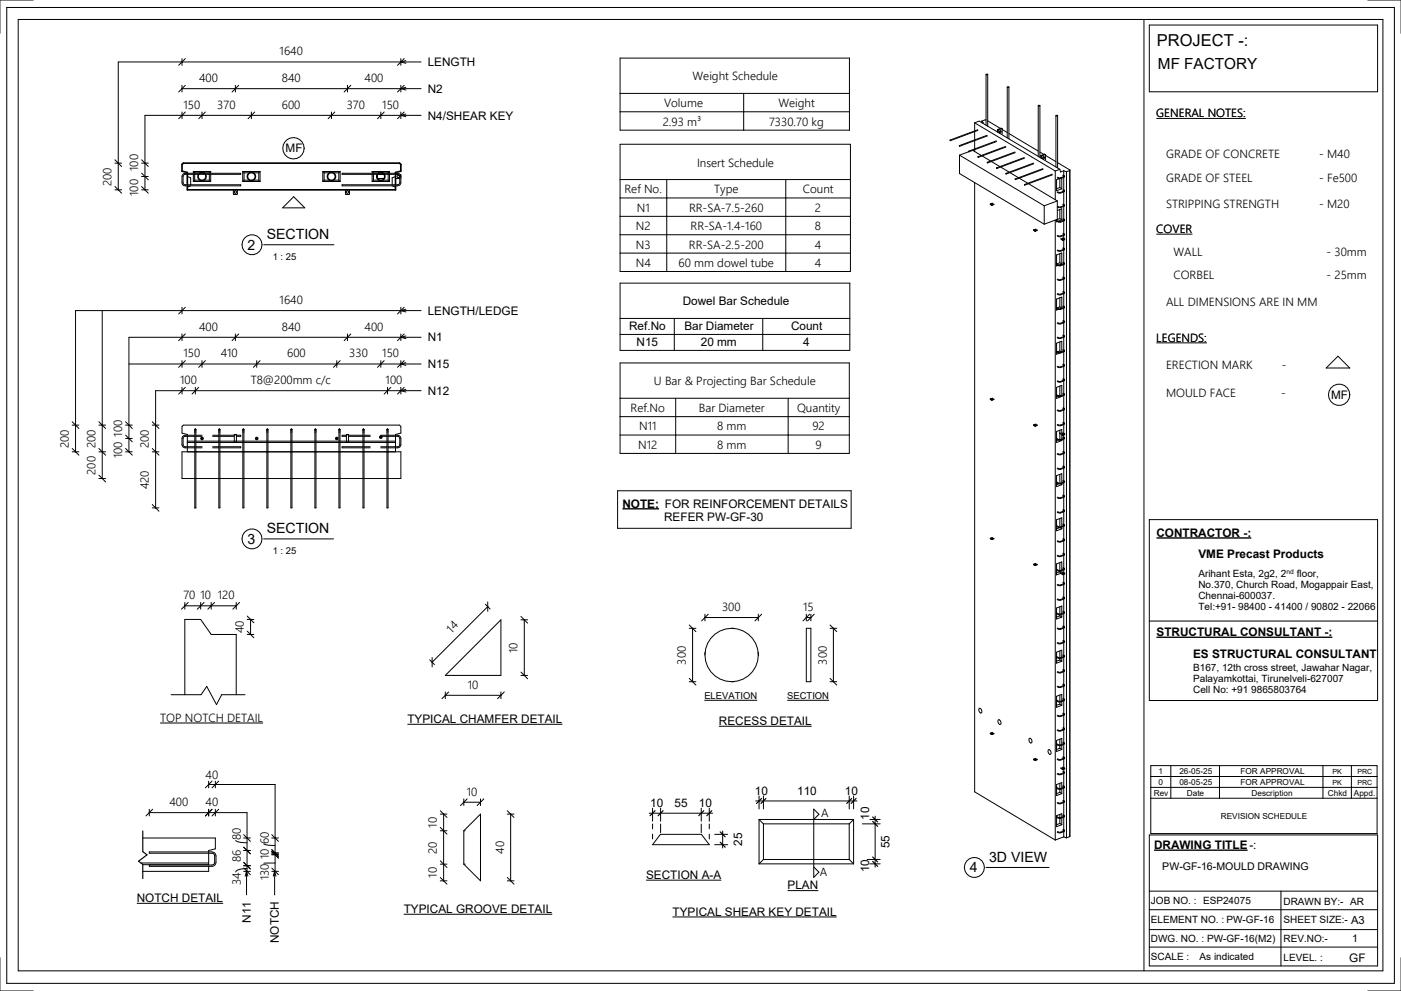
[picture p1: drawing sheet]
<svg xmlns="http://www.w3.org/2000/svg" width="420mm" height="297mm" viewBox="0 0 420 297" stroke-linecap="round" stroke-linejoin="round" font-family="sans-serif">
<g fill="none" stroke="#000" stroke-width=".3">
<path d="M2 2.2h416.1v292.6h-416.1zM5.5 5.8h409.2v285.3h-409.2zM10 0h-10v10M54.6 17.6v2M55.6 17.6l-2 2M120.2 17.6v2M121.2 17.6l-2 2M121.7 18.2l-1.5 .4 1.5 .4M126.3 18.6h-90.8v38.3M343 5.8v285.3M344.6 7.5h68.5v20h-68.5zM410.1 0h10v10"/>
<path d="M54.6 25.6v2M54.6 33.6v2M55.6 33.6l-2 2M55.6 25.6l-2 2M60.6 33.6v2M61.6 33.6l-2 2M70.6 25.6v2M71.6 25.6l-2 2M75.4 33.6v2M76.4 33.6l-2 2M99.4 33.6v2M100.4 33.6l-2 2"/>
<path d="M104.2 25.6v2M105.2 25.6l-2 2M114.2 33.6v2M115.2 33.6l-2 2M120.2 25.6v2M120.2 33.6v2M121.2 33.6l-2 2M121.2 25.6l-2 2M121.7 26.2l-1.5 .4 1.5 .4M121.7 34.2l-1.5 .4 1.5 .4M126.3 34.6h-82.8v22.3M126.3 26.6h-71.7"/>
<path d="M292.2 36.8v2.5M292.2 39.5v2.5M292.2 36.8l24.2 14.5M292.2 36.8l1.4-.5 5.7 3.4M293.2 38.9l-8.3 3.1M293.2 39.1l-8.2 3.1M294.4 36.3v.5M294.4 36.3l.4 .5-.3 .1M295.7 22.3v15.2M295.7 36l-1.3 .3M295.7 22.3h.5zM296.2 36.2l3.8 2.3"/>
<path d="M296.2 22.3v15.5M299.1 39v.6M299.1 39l.2 .1M299.1 38.8v.2M299.1 38.8l.3 .2M299.3 39.1v.6M299.3 39.7l18.5 11.1M299.4 39l-.1 .1M299.9 39.2l-.2 .5M300.4 38.6l.1 1.6M300.4 38.6l-1 .4M300.4 38.6l-.2-.2-1.1 .4"/>
<path d="M300.5 38.8l1.5 .9M302 26.1v15.2M302 26.1h.5zM302.5 26.1v15.5M311.3 31.7v15.2M311.3 31.6l.5 .1zM311.8 31.7v15.5M316.6 34.7v15.4M316.6 34.6l.5 .1zM317.1 34.7v15.7M34.5 47.9l2 2M34.5 56.9h2"/>
<path d="M34.5 48.9h2M34.5 55.9l2 2M42.5 52.9h2M42.5 55.9l2 2M42.5 56.9h2M42.5 51.9l2 2M42.5 47.9l2 2M42.5 48.9h2M54.9 52.2l.6-.3h16.7v.4h-16.7l-.4 .2-.2 .4v2l.5 .5h16.8v.3h-16.9l-.6-.5-.1-.4v-1.9zM56.2 52.9l1 .4v2.1M57.2 55.7l-1 .4M58 54.4h5.2"/>
<path d="M58 51.4h5.2M58 51.4v.5M58 52.3v2.1M58 51.4l.4 .4M58.4 54h1.7M58.4 51.8h1.7M58.4 54l-.4 .4M58.4 51.8v.1M58.4 52.3v1.7M61 54h1.8M61.1 51.8h1.7M62.8 54l.4 .4"/>
<path d="M62.8 51.8v.1M62.8 52.3v1.7M63.2 51.4v.5M63.2 52.3v2.1M63.2 51.4l-.4 .4M70 56.9l.1 1.4h1l.1-1.4M72.8 54.4h5.2M72.8 51.4h5.2M72.8 51.4v3M72.8 51.4l.4 .4M73.2 54h1.7M73.2 51.8h1.7"/>
<path d="M73.2 54l-.4 .4M73.2 51.8v2.2M75.9 54h1.7M75.9 51.8h1.7M77.6 54l.4 .4M77.6 51.8v2.2M78 51.4v3M78 51.4l-.4 .4M88.1 59l3.3 3.3h-6.7zM96.8 54.4h5.2M96.8 51.4h5.2M96.8 51.4v3"/>
<path d="M96.8 51.4l.4 .4M97.2 54h1.7M97.2 51.8h1.7M97.2 54l-.4 .4M97.2 51.8v2.2M99.9 54h1.7M99.9 51.8h1.7M101.6 54l.4 .4M101.6 51.8v2.2M102 51.4v3M102 51.4l-.4 .4M103.6 56.9l.1 1.4h1l.1-1.4"/>
<path d="M111.6 54.4h5.2M111.6 51.4h5.2M111.6 51.4v.5M111.6 52.3v2.1M111.6 51.4l.4 .4M112 54l-.4 .4M112 54h1.7M112 51.8h1.7M112 51.8v.1M112 52.3v1.7M113 52.9h.1M113.1 52.5v.8"/>
<path d="M113.2 52.3h2M113.2 53.5h2M114.7 54h1.7M114.7 51.8h1.7M116.4 54l.4 .4M116.4 51.8v.1M116.4 52.3v1.7M116.8 51.4v.5M116.8 52.3v2.1M116.8 51.4l-.4 .4M117.6 55.7l1 .4M118.6 52.9l-1 .4v2.1"/>
<path d="M118.6 52.3h.8M118.6 53.5h1.3M120 52.3l.2 .1v2.6l-.7 .7h-16.9v-.3h16.6l.5-.2 .2-.4-.1-2.1-.4-.4h-16.8v-.4h16.6l.7 .3 .3 .7M287.7 46.5v5.5l25.4 15.2M287.7 46.5l25.4 15.2M291.7 45.1l2.5 1.5M292.2 42.2v2.5M292.2 44.9v.5M292.2 54.7v182.7l24.2 14.4M294.5 46.7l2.5 1.6M296 40.6l-8.3 3M296 48.7h.1"/>
<path d="M296 40.8l-8.3 3M296 48.7l.1 .1zM297.2 48.4l2.6 1.5M298.7 42.2l-8.2 3.1M298.8 42.4l-11.1 4.1M300 50.1l2.6 1.5M301.5 43.9l-8.2 3.1M301.6 44.1l-8.3 3.1M302.5 40l8.8 5.3M302.8 51.7l2.6 1.6M304.3 45.6l-8.3 3M304.4 45.8l-8.3 3"/>
<path d="M305.6 53.4l2.6 1.5M307.1 47.2l-8.3 3.1M307.2 47.4l-8.3 3.1M308.4 55.1l8.6 5.1M309.9 48.9l-8.3 3.1M310 49.1l-8.3 3.1M311.8 45.6l1.2 .7M312.1 46.7l.2 .2M312.1 46.7v.6M312.1 46.6v.1M312.1 46.6l.3 .1M312.3 46.9v.6"/>
<path d="M312.4 46.8l-.1 .1M312.7 50.6l-8.3 3M312.8 50.8l-8.3 3M312.9 47l-.2 .5M313.5 46.3v1.6M313.5 46.3l-1.1 .5M313.5 46.3l-.3-.1-1.1 .4M313.5 46.6l3.1 1.9M315.5 52.2l-8.3 3.1M315.5 52.4l-8.2 3.1M316.4 51.3v8.6M317.1 48.8l3.7 2.2"/>
<path d="M317.7 53.6l-.9 .3v3.3l1.6-.6M317.8 50.8l-1.4 .5M317.8 50.8l.2 .8 1-.4M317.8 53.6v2.6M317.8 56.2l.6 .4M317.8 56.2l-1 .4M318.4 53.4v3.2M318.7 52.7l.3 .2-1 .4-.9-.2M318.7 57l.3 .3-1 .4-.9-.2M318.8 52.5l.4 .3-.2 .4M318.8 56.8l.4 .4-.2 .3M319 51.2v1.4"/>
<path d="M319 52.7v.3M319 53.2v3.8M319 57.1v.2M319 57.5v3.8M319 51.2l.8 .3M319 53.2l-1.1 .3-.9-.2M319 57.5l-1.1 .4-.9-.3M319.8 51.5v199.7M320.8 51.1v199.7M320.8 51.1l-1 .4M320.8 51v87.9M320.8 51v.1"/>
<path d="M296.9 61.2l.4 .3M296.9 61.2l.4 .2M297.3 61.2l.4-.1zM297.3 61.4v.1M297.5 61.5h-.2M297.5 61.4h-.2M297.5 61.4v.1M297.6 60.9l-.7 .3M297.7 61.2h-.4M298 61.3l-.5 .2M298 61.2l-.5 .2M309.9 69l.4 .3"/>
<path d="M309.9 69l.4 .2M310.3 68.9h.4zM310.3 69.2v.1M310.5 69.3h-.2M310.5 69.2h-.2M310.5 69.2v.1M310.6 68.7l-.7 .3M310.7 69h-.4M311.1 69.1l-.6 .2M311.1 69l-.6 .2M313.1 61.7v5.5M316.4 66v185.8"/>
<path d="M316.8 65.8v.7l.3-.1M317 63.1l1.4-.5v3.3M317 60.2v5.6l-3.9 1.4M317 60.2l-3.9 1.5M317.8 62.8v2.7M317.8 76.1v2.7M317.8 78.8l.6 .3M317.8 78.8l-1 .3M317.8 65.5l.6 .4M317.8 65.5l-1 .4M318.1 71.7l.5 .3M318.1 71.5l.5 .3"/>
<path d="M318.4 79.1v-3.3l-1.6 .6v3.3l.4-.1M318.4 79.1l-.9 .4M318.4 65.9l-1.1 .4M318.5 71.5l.4 .1zM318.6 72l.1 .1M318.6 71.8h.1M318.6 71.8v.2M318.7 71.3l.5 .4M318.7 61.4l.3 .2-1 .4-.9-.2M318.7 65.7l.3 .3-1.2 .4-1-.4M318.7 70.1l.3 .3-1 .4-.9-.2M318.7 74.4l.3 .3-1 .4-.9-.2"/>
<path d="M318.7 78.8l.3 .3-1.2 .4-1-.4M318.7 71.8v.3M318.8 74.3l.4 .3-.2 .4M318.8 61.2l.4 .3-.2 .4M318.8 69.9l.4 .3-.2 .4M318.8 78.6l.4 .4-.2 .3M318.8 65.6l.4 .3-.2 .3M319 61.4v.3M319 61.9v3.8M319 65.8v.2M319 66.2v3.8M319 70.1v.3"/>
<path d="M319 70.6v.8M319 72v2.4M319 74.5v.3M319 75v3.8M319 78.9v.2M319 79.3v3.8M319 61.9l-1.1 .4-.9-.3M319 66.2l-1.1 .4-1.1-.3M319 70.6l-1.1 .4-.9-.3M319 75l-1.1 .3-.9-.2M319 79.3l-1.1 .4-1.1-.4M319.2 71.7v.2l-.5 .2"/>
<path d="M319.2 71.7l-.5 .1M30.7 93.1v50.4M54.6 92.1v2M55.6 92.1l-2 2M120.2 92.1v2M121.2 92.1l-2 2M121.7 92.7l-1.5 .4 1.5 .4M126.3 93.1h-103.6v42.4M316.8 92.2l.8 .4 .4-.1M317.8 92l.6 .4v-3.3l-1.6 .6v3.3l.6-.3M317.8 89.3v2.7M317.8 92l-.8 .3"/>
<path d="M318.7 83.2l.3 .2-1 .4-.9-.2M318.7 87.5l.3 .3-1 .4-.9-.2M318.7 91.9l.3 .3-1.2 .4M318.7 96.2l.3 .3-1 .4-.9-.2M318.8 83l.4 .3-.2 .4M318.8 87.4l.4 .3-.2 .3M318.8 91.7l.4 .3-.2 .4M318.8 96.1l.4 .3-.2 .4M319 83.2v.3M319 83.7v3.8M319 87.6v.2M319 88v3.8"/>
<path d="M319 91.9v.3M319 92.4v3.8M319 96.3v.3M319 96.8v3.7M319 83.7l-1.1 .4-.9-.3M319 88l-1.1 .4-.9-.2M319 92.4l-1.1 .4-1.1-.4M319 96.8l-1.1 .3-.9-.2M54.6 100.1v2M54.6 108.1v2M54.6 116.1v2M55.6 116.1l-2 2"/>
<path d="M55.6 100.1l-2 2M55.6 108.1l-2 2M58.6 116.1v2M59.6 116.1l-2 2M60.6 108.1v2M61.6 108.1l-2 2M70.6 100.1v2M71.6 100.1l-2 2M77 108.1v2M78 108.1l-2 2M101 108.1v2M102 108.1l-2 2"/>
<path d="M104.2 100.1v2M105.2 100.1l-2 2M114.2 108.1v2M115.2 108.1l-2 2M116.2 116.1v2M117.2 116.1l-2 2M120.2 100.1v2M120.2 108.1v2M120.2 116.1v2M121.2 116.1l-2 2M121.2 100.1l-2 2M121.2 108.1l-2 2"/>
<path d="M121.7 100.7l-1.5 .4 1.5 .4M121.7 116.7l-1.5 .4 1.5 .4M121.7 108.7l-1.5 .4 1.5 .4M126.3 117.1h-79.6v35.2M126.3 101.1h-87.6v34.4M126.3 109.1h-87.6M296.9 119.6l.4 .4M296.9 119.6l.4 .2M297.3 119.6h.4zM297.3 119.8v.2M297.5 119.8v.2M297.5 120h-.2"/>
<path d="M297.5 119.8h-.2M297.6 119.3l-.7 .3M297.7 119.6l-.4 .1M298 119.7l-.5 .3M298 119.6l-.5 .2M316.9 105.6h-.1M317.1 118.7l-.3 .1M317.8 102.5v2.7M317.8 115.8v2.7M317.8 118.5l.3 .2M317.8 118.5l-.5 .1M317.8 105.2l.4 .3"/>
<path d="M317.8 105.2l-.6 .3M318.3 118.8h.1M318.4 105.5v-3.2l-1.6 .6v3.3l.9-.3M318.4 118.6v-3.1l-1.6 .6v3.3l1.6-.6M318.4 118.8h.1M318.7 100.6l.3 .3-1 .4-.9-.2M318.7 105l.3 .2-1.2 .5-1-.4M318.7 109.3l.3 .3-1 .4-.9-.2M318.7 113.7l.3 .3-1 .3-.9-.2M318.7 118l.3 .3-1.2 .4-1-.4M318.8 100.4l.4 .4-.2 .3M318.8 104.8l.4 .3-.2 .4"/>
<path d="M318.8 109.2l.4 .3-.2 .3M318.8 113.5l.4 .3-.2 .4M318.8 117.9l.4 .3-.2 .4M319 100.7v.2M319 101.1v3.8M319 105v.3M319 105.5v3.8M319 109.4v.2M319 109.8v3.8M319 113.7v.3M319 114.2v3.8M319 118.1v.3"/>
<path d="M319 118.6v3.7M319 101.1l-1.1 .4-.9-.3M319 105.5l-1.1 .4-1.1-.4M319 109.8l-1.1 .4-.9-.2M319 114.2l-1.1 .4-.9-.3M319 118.6l-1.1 .3-1.1-.3M401.2 106.8l3.5 3.5h-7.1zM21.7 135.5h2M21.7 127.4h2M21.7 126.4l2 2.1M21.7 134.5l2 2M29.7 135.5h2"/>
<path d="M29.7 127.4h2M29.7 134.5l2 2M29.7 126.4l2 2.1M37.7 135.5h2M37.7 127.4h2M37.7 126.4l2 2.1M37.7 134.5l2 2M37.7 130.5l2 2M37.7 131.5h2M45.7 135.5h2M45.7 127.4h2M45.7 134.5l2 2"/>
<path d="M45.7 126.4l2 2.1M54.6 135.5h65.6v8h-65.6zM56.2 135.5v-5.2l-1.6-.4v-2.1l.4-.4h64.8l.4 .4v2.1l-1.6 .4v5.2M56.2 132.3h62.4M56.2 132.7h62.4M58.4 130.8h-3l-.5 .7v2l.3 .3 3.2 .1M58.4 130.5h-3.1l-.6 .5-.1 .5v2l.5 .6 3.3 .2M58.4 128.8h.1M58.4 128.7v.1M58.5 128.7h-.1M58.5 128.7h.1M58.6 128.7h-.1"/>
<path d="M58.6 128.7h.1M58.7 128.7h.1M58.7 128.7v23.6h-.3v-23.5M58.7 130.8h1.9M58.7 130.5h1.9M58.7 133.9h1.9M58.7 134.3h1.9M63.8 130.8h1.8M63.8 130.5h1.8M63.8 133.9h1.8M63.8 134.3h1.8M65.6 128.8v23.5h.3v-23.5"/>
<path d="M65.6 128.8h.1M65.6 128.7v.1M65.7 128.7h-.1M65.7 128.7h.1M65.8 128.7h-.1M65.8 128.7h.1M65.9 128.7h.1M65.9 128.7v.1M65.9 128.8h.1M65.9 133.9h6.3v.4h-6.3M65.9 130.8h4.4M65.9 130.5h4.4"/>
<path d="M70.3 132.7v-2.4h.6v2.4M70.3 130.4h.6M70.3 132.6h.6M70.9 130.5h1.3v.3h-1.3M72.8 128.8v23.5h.3v-23.5M72.8 128.8h.1M72.8 128.7v.1M72.9 128.7h-.1M73 128.7h-.1M73 128.7h.1M73.1 128.7h.1M73.1 128.7v.1"/>
<path d="M73.1 128.8h.1M80 128.7v23.6h.3v-23.5M80.1 128.7h-.1M80.2 128.7h-.1M80.2 128.7h.1M80.3 128.7h.1M80.3 128.7v.1M80.3 128.8h.1M87.2 128.8v23.5h.3v-23.5M87.2 128.8h.1M87.2 128.7v.1M87.3 128.7h-.1"/>
<path d="M87.4 128.7h-.1M87.4 128.7h.1M87.5 128.7h.1M87.5 128.7v.1M87.5 128.8h.1M94.4 128.8v23.5h.3v-23.5M94.4 128.8h.1M94.4 128.7v.1M94.5 128.7h-.1M94.6 128.7h-.1M94.6 128.7h.1M94.7 128.7h.1"/>
<path d="M94.7 128.7v.1M94.7 128.8h.1M101.6 128.8v23.5h.3v-23.5M101.6 128.8h.1M101.6 128.7v.1M101.7 128.7h-.1M101.8 128.7h-.1M101.8 128.7h.1M101.9 128.7h.1M101.9 128.7v.1M101.9 128.8h.1M103.9 132.7v-2.4h.6v2.4"/>
<path d="M103.9 130.5h-1.3v.3h1.3M103.9 130.4h.6M103.9 132.6h.6M104.5 130.8h4.3M104.5 130.5h4.3M108.8 133.9h-6.2v.4h6.2M108.8 128.8v23.5h.3v-23.5M108.8 128.8h.1M108.8 128.7v.1M108.9 128.7h-.1M109.1 128.7h-.2M109.1 128.7h.1"/>
<path d="M109.1 128.7v.1M109.1 128.8h.1M109.1 130.8h1.9M109.1 130.5h1.9M109.1 133.9h1.9M109.1 134.3h1.9M114.2 130.8h1.8M114.2 130.5h1.8M114.2 133.9h1.8M114.2 134.3h1.8M116 128.8v23.5h.3v-23.5M116 128.8h.1"/>
<path d="M116.1 128.7l-.1 .1M116.1 128.7h.1M116.1 128.7h.2M116.3 128.7h.1M116.3 128.7v.1M116.3 128.8h.1M116.3 130.8h3.1l.5 .7-.1 2-.2 .3-3.3 .1M116.3 130.5h3.2l.6 .5 .1 .5v2l-.5 .6-3.4 .2M309.9 127.4l.4 .4M309.9 127.4l.4 .2M310.3 127.4h.4zM310.3 127.6v.2"/>
<path d="M310.5 127.6v.1M310.5 127.7l-.2 .1M310.5 127.6h-.2M310.6 127.1l-.7 .3M310.7 127.4l-.4 .1M311.1 127.5l-.6 .2M311.1 127.4l-.6 .2M317.2 131.9l-.4 .2M317.7 129.9l.9 .6M317.7 129.7l.9 .5M317.8 129v.7M317.8 130v1.7"/>
<path d="M317.8 131.7l.1 .1M317.8 131.7l-.3 .1M318.1 131.9l.3 .2M318.4 129.8v-1l-1.6 .6v3.3l1.6-.6M318.4 130.3v1.3M318.4 131.8v.3M318.5 130l.4 .1zM318.6 130.2v.3M318.6 130.5h.1M318.6 130.2l.1 .1M318.7 129.7l.5 .4M318.7 122.4l.3 .3-1 .4-.9-.2"/>
<path d="M318.7 126.8l.3 .2-1 .4-.9-.2M318.7 131.1l.3 .3-1.2 .4-1-.4M318.7 135.5l.3 .2-1 .4-.9-.2M318.7 139.8l.3 .3-1 .4-.9-.2M318.7 130.3v.2M318.8 122.2l.4 .3-.2 .4M318.8 126.6l.4 .3-.2 .4M318.8 130.9l.4 .4-.2 .3M318.8 135.3l.4 .3-.2 .4M318.8 139.7l.4 .3-.2 .3M319 122.5v.2M319 122.9v3.8"/>
<path d="M319 126.8v.3M319 127.3v2.6M319 130.4v.7M319 131.2v.2M319 131.6v3.8M319 135.5v.3M319 136v3.8M319 139.9v.3M319 122.9l-1.1 .4-.9-.3M319 127.3l-1.1 .4-.9-.3M319 131.6l-1.1 .4-1.1-.4M319 136l-1.1 .4-.9-.3"/>
<path d="M319.2 130.1v.2l-.5 .2M319.2 130.1l-.5 .2M320.8 139.3v111.5M29.7 143.5h2M29.7 142.5l2 2M45.7 152.3h2M45.7 151.3l2 2M185.2 147.1h70v11.3h-70zM317.4 145.1l-.6 .2M317.7 158.2l-.9 .3M317.8 142.2v2.7M317.8 155.4v2.6"/>
<path d="M317.8 158.2l.6 .3M318 145.1l.4 .2M318.4 144.7v-2.7l-1.6 .6v3.3l1.6-.6M318.4 144.9v.4M318.4 157.8v-2.6l-1.6 .6v3.3l1.6-.6M318.4 158v.5M318.7 148.5l.3 .3-1 .4-.9-.2M318.7 144.2l.3 .3-1.2 .4-1-.4M318.7 152.9l.3 .3-1 .4-.9-.2M318.7 157.3l.3 .2-1.2 .5-1-.4M318.8 144l.4 .3-.2 .4M318.8 148.4l.4 .3-.2 .4"/>
<path d="M318.8 152.7l.4 .4-.2 .3M318.8 157.1l.4 .3-.2 .4M319 140.3v3.8M319 144.3v.2M319 144.7v3.8M319 148.6v.3M319 149.1v3.8M319 153v.2M319 153.4v3.8M319 157.3v.3M319 157.8v3.8M319 140.3l-1.1 .4-.9-.2"/>
<path d="M319 144.7l-1.1 .4-1.1-.4M319 149.1l-1.1 .3-.9-.2M319 153.4l-1.1 .4-.9-.3M319 157.8l-1.1 .4-1.1-.4M344.6 155.8h68.5v54.2h-68.5zM296.9 161.4l.4 .4M296.9 161.4l.4 .2M297.3 161.4h.4zM297.3 161.6v.2M297.5 161.6v.2M297.5 161.8h-.2M297.5 161.6h-.2"/>
<path d="M297.6 161.1l-.7 .3M297.7 161.4l-.4 .1M298 161.5l-.5 .3M298 161.4l-.5 .2M309.9 169.2l.4 .4M309.9 169.2l.4 .2M310.3 169.2l.4-.1zM310.3 169.4v.2M310.5 169.4v.1M310.5 169.5l-.2 .1M310.5 169.4h-.2M310.6 168.9l-.7 .3"/>
<path d="M310.7 169.2l-.4 .1M311.1 169.2l-.6 .2M311.1 169.3l-.6 .2M317.8 171.5l.8 .5M317.8 168.7v2.3M317.8 171.3v.1M317.8 171.4l.1 .1M317.8 171.4l-1 .4M318.1 171.9l.5 .4M318.4 170.9v-2.4l-1.6 .5v3.4l1.3-.5M318.4 171.1v.5M318.5 171.7l.4 .1z"/>
<path d="M318.6 172v.3M318.6 172.3h.1M318.6 172l.1 .1M318.7 171.5l.5 .4M318.7 161.6l.3 .3-1 .4-.9-.2M318.7 166l.3 .3-1 .4-.9-.2M318.7 170.4l.3 .2-1.2 .4-1-.4M318.7 174.7l.3 .3-1 .4-.9-.2M318.7 179.1l.3 .2-1 .4-.9-.2M318.7 172.1v.2M318.8 161.5l.4 .3-.2 .3M318.8 165.8l.4 .3-.2 .4"/>
<path d="M318.8 170.2l.4 .3-.2 .4M318.8 174.5l.4 .4-.2 .3M318.8 178.9l.4 .3-.2 .4M319 161.7v.2M319 162.1v3.8M319 166v.3M319 166.5v3.8M319 170.4v.3M319 170.9v.8M319 172.2v2.5M319 174.8v.2M319 175.2v3.8"/>
<path d="M319 179.1v.3M319 179.6v3.8M319 162.1l-1.1 .4-.9-.2M319 166.5l-1.1 .4-.9-.3M319 170.9l-1.1 .3-1.1-.3M319 175.2l-1.1 .4-.9-.3M319 179.6l-1.1 .4-.9-.3M319.2 171.9v.2l-.5 .2M319.2 171.9l-.5 .2M55.4 180.6v2M55.4 181.6h15.4M56.4 180.6l-2 2"/>
<path d="M60.2 180.6v2M61.2 180.6l-2 2M63.3 180.6v2M64.3 180.6l-2 2M70.8 180.6v2M71.8 180.6l-2 2M74.1 185.7h2M74.1 190.2h2M74.1 184.7l2 2M74.1 189.2l2 2M75.1 185.7v4.5M128.9 197.8l1.4 1.4"/>
<path d="M129.6 197.1v2.8M145.5 181.2l1.4 1.4M146.2 181.9l-16.6 16.6M146.2 180.4v2.9M156.2 184.8l2 2M156.2 185.8h2M157.2 185.8v16.7M211.4 195.6v.8M219.4 188.4h.8M227.4 195.6v.8M241.8 188.4h1.3v16h-1.3zM317.8 181.9v2.2"/>
<path d="M317.8 184.3v.3M317.8 195.1v2.1M317.8 197.4v.5M317.8 197.9l.6 .3M317.8 197.9l-1 .3M317.8 184.6l.6 .4M317.8 184.6l-1 .4M318.4 183.9v-2.2l-1.6 .6v3.3l1.6-.6M318.4 184.2v.8M318.4 197v-2.1l-1.6 .6v3.3l1.6-.6M318.4 197.2v1M318.7 183.4l.3 .3-1.2 .4-1-.4"/>
<path d="M318.7 187.8l.3 .3-1 .3-.9-.1M318.7 192.1l.3 .3-1 .4-.9-.2M318.7 196.5l.3 .3-1.2 .4-1-.4M318.8 183.3l.4 .3-.2 .3M318.8 187.6l.4 .3-.2 .4M318.8 192l.4 .3-.2 .4M318.8 196.3l.4 .4-.2 .3M319 183.5v.2M319 183.9v3.8M319 187.8v.3M319 188.3v3.8M319 192.2v.3"/>
<path d="M319 192.7v3.7M319 196.6v.2M319 197v3.8M319 183.9l-1.1 .4-1.1-.4M319 188.3l-1.1 .4-.9-.3M319 192.7l-1.1 .3-.9-.2M319 197l-1.1 .4-1.1-.4M344.6 186.2h68.5M48 216.7h30.9M51.3 208.3h9l1.7-2.5 2.9 5.4 1.6-2.9h7M55.4 208.3v-22.6h4.8l3.1 4.5h7.5v18.1M122.2 217.1h46.4"/>
<path d="M133.5 202.5l16.7-16.7v16.7zM133.5 208.4h16.7M133.5 207.4v2.1M134.5 207.4l-2 2.1M150.2 207.4v2.1M151.2 207.4l-2 2.1M156.2 202.5h2M156.2 201.5l2 2M219.4 204.4h.8M293.6 212.4a.76 .76 0 0 1 .7 .5 .76 .76 0 0 1-.2 .9l-.6-.7zM296.9 219.8l.4 .4M296.9 219.8l.4 .3"/>
<path d="M297.3 219.8h.4zM297.6 219.6l-.7 .2M297.7 219.9h-.4M298 220l-.5 .2M298 219.8l-.5 .3M299.3 215.8a.76 .76 0 0 1 .8 .5 .76 .76 0 0 1-.3 .9l-.5-.6zM317.8 208.4v1.9M317.8 210.5v.6M317.8 211.1l.6 .4M317.8 211.1l-1 .4M318.4 210.1v-1.9l-1.6 .5v3.3l1.6-.5M318.4 210.3v1.2"/>
<path d="M318.7 200.9l.3 .2-1 .4-.9-.2M318.7 205.2l.3 .3-1 .4-.9-.2M318.7 209.6l.3 .3-1.2 .4-1-.4M318.7 213.9l.3 .3-1 .4-.9-.2M318.7 218.3l.3 .3-1 .4-.9-.2M318.8 200.7l.4 .3-.2 .4M318.8 205.1l.4 .3-.2 .3M318.8 209.4l.4 .3-.2 .4M318.8 213.8l.4 .3-.2 .4M318.8 218.1l.4 .3-.2 .4M319 200.9v.3M319 201.4v3.8"/>
<path d="M319 205.3v.2M319 205.7v3.8M319 209.6v.3M319 210.1v3.8M319 214v.3M319 214.5v3.7M319 218.4v.2M319 218.8v3.8M319 201.4l-1.1 .4-.9-.3M319 205.7l-1.1 .4-.9-.2M319 210.1l-1.1 .4-1.1-.4M319 214.5l-1.1 .3-.9-.2"/>
<path d="M319 218.8l-1.1 .4-.9-.3M62.6 235.2h19.9v26M62.6 234.2v2M63.6 234.2l-2 2M64.6 234.2v2M65.6 234.2l-2 2M139.1 239.5v2M140.1 239.5l-2 2M144.1 239.5v2M145.1 239.5l-2 2M297.3 220.1v.1M297.5 220.1v.1"/>
<path d="M297.5 220.2h-.2M297.5 220.1h-.2M308.6 221.4a.76 .76 0 0 1 .8 .5 .76 .76 0 0 1-.3 .8l-.5-.6zM309.9 227.6l.4 .4M309.9 227.6l.4 .3M310.3 227.6h.4zM310.3 227.9v.1M310.5 227.8v.2M310.5 228h-.2M310.5 227.8l-.2 .1M310.6 227.3l-.7 .3M310.7 227.7h-.4"/>
<path d="M311.1 227.8l-.6 .2M311.1 227.6l-.6 .2M314.4 224.8a.76 .76 0 0 1 .7 .5 .76 .76 0 0 1-.3 .9l-.5-.7zM317.8 221.6v1.8M317.8 223.6v.7M317.8 234.8v1.6M317.8 236.6v.9M317.8 237.5l.6 .4M317.8 237.5l-1 .4M317.8 224.3l.6 .4M317.8 224.3l-1 .4M318.1 230.4l.5 .3"/>
<path d="M318.1 230.2l.5 .3M318.4 223.2v-1.8l-1.6 .6v3.3l1.6-.6M318.4 223.4v1.3M318.4 236.3v-1.7l-1.6 .6v3.3l1.6-.6M318.4 236.5v1.4M318.5 230.2l.4 .1zM318.6 230.5v.2M318.6 230.7h.1M318.6 230.5h.1M318.7 229.9l.5 .4M318.7 222.7l.3 .2-1.2 .5-1-.5M318.7 227l.3 .3-1 .4-.9-.2"/>
<path d="M318.7 231.4l.3 .2-1 .4-.9-.2M318.7 235.7l.3 .3-1.2 .4-1-.4M318.7 230.5v.2M318.8 222.5l.4 .3-.2 .4M318.8 226.8l.4 .4-.2 .3M318.8 231.2l.4 .3-.2 .4M318.8 235.6l.4 .3-.2 .3M318.8 239.9l.4 .3-.2 .4M319 222.7v.3M319 223.2v3.8M319 227.1v.2M319 227.5v2.6"/>
<path d="M319 230.6v.7M319 231.4v.3M319 231.9v3.8M319 235.8v.3M319 236.2v3.8M319 223.2l-1.1 .4-1.1-.4M319 227.5l-1.1 .4-.9-.3M319 231.9l-1.1 .4-.9-.3M319 236.2l-1.1 .4-1.1-.3M319.2 230.3v.2l-.5 .2M319.2 230.3l-.5 .2M42.3 258.7h20.3"/>
<path d="M42.8 251.2h21.8v3.3l-2 .5v4.3M42.8 259.2h19.8M44.8 255.4h18.8l.6 .2 .4 .4 .2 2.5-.2 .6-.4 .5-.6 .1h-18.8v-.4h18.8l.4-.1 .4-.7-.1-2.3-.7-.4h-18.8zM44.8 243.6h29.3v17.6M44.8 242.6v2M45.8 242.6l-2 2M62.6 259.7v1.5h-19.8M62.6 242.6v2M63.6 242.6l-2 2M64.6 242.6v2M65.6 242.6l-2 2M70.7 252a2.97 2.97 0 0 0 2.3 .6l1.1 .1"/>
<path d="M73.1 251.2h2M73.1 250.2l2 2M73.1 255h2M73.1 254l2 2M73.1 259.5h2M73.1 258.5l2 2M79.1 253l1.4 .4 2 .1M81.5 250.2l2 2M81.5 255.7h2M81.5 254.7l2 2M81.5 256.2h2M81.5 255.2l2 2"/>
<path d="M81.5 251.2h2M82.5 258.7l-3.4 .1M132 249.1h2M132 259.1h2M132 258.1l2 2M132 248.1l2 2M132 243.1l2 2M132 244.1h2M133 244.1v20M139.1 249.1v10M139.1 249.1l5-5v20l-5-5M139.1 249.1h.4"/>
<path d="M139.1 259.1h.4M139.1 240.5h5M152.1 244.1h2M152.1 243.1l2 2M153.1 244.1v20M195.7 247v1.5M195.7 250.1v1.4M198 250.1h12.3l2.4 3.1h-17zM198.1 247v2.6M210.3 247v2.6M212.7 247v1.5M212.7 250.1v1.4"/>
<path d="M227.6 245.7h28.3M227.6 259h28.3M227.6 245.7v13.3M227.6 245.7l1.3 1.3M228.9 247h25.7M228.9 257.7h25.7M228.9 247v10.7M228.9 257.7l-1.3 1.3M244 245.7l1.5-1.6-1.5-1.5v20.4l1.5-1.5-1.5-1.6M254.6 247v10.7M254.6 257.7l1.3 1.3M255.9 245.7v13.3"/>
<path d="M255.9 245.7l-1.3 1.3M317.8 244.2v1M317.8 245.4v1.5M317.8 246.9l.6 .3M317.8 246.9l-1 .3M318.4 245v-1.1l-1.6 .6v3.3l1.6-.6M318.4 245.2v2M318.7 240.1l.3 .3-1 .4-.9-.2M318.7 244.5l.3 .2-1.2 .5-1-.5M318.7 248.8l.3 .3-1 .4-.9-.2M318.8 248.6l.4 .4-.2 .3M318.8 244.3l.4 .3-.2 .4"/>
<path d="M319 250.9l.8 .3M319 250.9l-2.6 .9M319 240.2v.2M319 240.6v3.8M319 244.5v.3M319 245v3.8M319 248.9v.2M319 249.3v1.6M319 240.6l-1.1 .4-.9-.3M319 245l-1.1 .3-1.1-.3M319 249.3l-1.1 .4-.9-.3M320.8 250.8l-1 .4"/>
<path d="M344.6 250.3h68.5v39.3h-68.5zM41 270.8h25.9M73.1 261.2h2M73.1 260.2l2 2M73.9 261.2v7.1M73.9 261.2l-.4 1.5M73.9 261.2l.4 1.5M74.1 260.4a4.1 4.1 0 0 0-3.4 1M81.5 261.2h2M81.5 260.2l2 2M82.3 261.2v7.1M82.3 261.2l-.4 1.5"/>
<path d="M82.3 261.2l.4 1.5M121.1 274.1h44.5M132 263.1l2 2M132 264.1h2M152.1 264.1h2M152.1 263.1l2 2M344.6 272.7h68.5M344.6 267.2h68.5M344.6 278.7h68.5M384.1 267.2v22.4M0 287.1v10h10M344.6 283.9h68.5"/>
<path d="M420.1 287.1v10h-10"/>
<circle cx="299.9" cy="39.6" r=".31"/>
<circle cx="70.6" cy="57.6" r=".37"/>
<circle cx="88" cy="44.5" r="3.2"/>
<circle cx="104.3" cy="57.6" r=".37"/>
<circle cx="119.5" cy="52.8" r=".37"/>
<circle cx="284.9" cy="42.1" r=".08"/>
<circle cx="287.7" cy="43.8" r=".08"/>
<circle cx="290.5" cy="45.4" r=".08"/>
<circle cx="293.3" cy="47.1" r=".08"/>
<circle cx="298.9" cy="50.4" r=".08"/>
<circle cx="301.7" cy="52.1" r=".08"/>
<circle cx="304.4" cy="53.8" r=".08"/>
<circle cx="307.2" cy="55.4" r=".08"/>
<circle cx="312.9" cy="47.4" r=".31"/>
<circle cx="401.5" cy="118.4" r="3.2"/>
<circle cx="60.6" cy="131.5" r=".4"/>
<circle cx="77" cy="131.5" r=".4"/>
<circle cx="101" cy="131.5" r=".4"/>
<circle cx="114.2" cy="131.1" r=".4"/>
<circle cx="219.4" cy="196.4" r="8"/>
</g>
<g fill="none" stroke="#000" stroke-width=".5">
<path d="M56.2 55.7v1.2h62.4v-1.2M56.2 51.9v-.2l-1.6-.4v-2l.4-.4h64.8l.4 .4v2l-1.6 .4v.2M56.2 52.3v3.1M59.6 52.3a1.19 1.19 0 0 0 1 1.8 1.19 1.19 0 0 0 1-1.8M59.9 51.9a1.2 1.2 0 0 1 1.4 0M113.2 52.3a1.19 1.19 0 0 0 1 1.8 1.19 1.19 0 0 0 1-1.8M113.5 51.9a1.2 1.2 0 0 1 1.4 0M118.6 52.3v3.1"/>
<circle cx="75.4" cy="52.9" r="1.2"/>
<circle cx="99.4" cy="52.9" r="1.2"/>
</g>
<g fill="#000">
<circle cx="60.6" cy="131.5" r=".4"/>
<circle cx="77" cy="131.5" r=".4"/>
<circle cx="101" cy="131.5" r=".4"/>
<circle cx="114.2" cy="131.1" r=".4"/>
</g>
<path d="M42.8 249.1v6.2l1.3 1-2.6 1.9 1.3 .9v4.3" fill="none" stroke="#000" stroke-width=".35"/>
<g fill="#fff">
<path d="M346.9 9.5h27.5v5.4h-27.5z"/>
<path d="M405.1 273.8h4.1v3.9h-4.1z"/>
<path d="M346.8 187.4h51.8v4.1h-51.8z"/>
<path d="M357.7 193.9h54.2v4.1h-54.2z"/>
<path d="M346 251.2h27.6v4.2h-27.6z"/>
<path d="M373.6 251.2h1v4.2h-1z"/>
<path d="M374.6 251.2h2.2v4.2h-2.2z"/>
<path d="M346.8 157.6h27.9v4.1h-27.9z"/>
<path d="M359.3 164.1h37.3v4.1h-37.3z"/>
<path d="M359.7 285.1h16.3v3.3h-16.3z"/>
<path d="M405.5 279.4h1.7v3.7h-1.7z"/>
<path d="M367.7 274.1h14.3v3.3h-14.3z"/>
<path d="M347.2 16.6h29.6v5.1h-29.6z"/>
<path d="M348.5 258h44.2v3.6h-44.2z"/>
<path d="M361.9 279.8h20.4v3.3h-20.4z"/>
<path d="M404.8 268.8h4.1v3.3h-4.1z"/>
<path d="M360.7 268.5h14.3v3.3h-14.3z"/>
</g>
<path d="M186.6 152.5h11M346.8 161.3h28.4M346.8 191h52.7M346 254.9h28.1" fill="none" stroke="#000" stroke-width=".41"/>
<g fill="none" stroke="#000" stroke-width=".3">
<path d="M185.9 17.4h68.8v21.6h-68.8zM185.9 33.5h68.8M185.9 28h68.8M223 28v11M346.7 35.5h26.8M185.9 43.2h69.1v38.2h-69.1zM185.9 59.3h69.1M185.9 53.8h69.1M199.9 53.8v27.6M235.6 53.8v27.6M79.1 73.4h21M185.9 75.9h69.1"/>
<path d="M185.9 70.4h69.1M185.9 64.9h69.1M346.7 70.2h10.8M185.9 84.9h68.9v20.2h-68.9zM185.9 95.5h68.9M202.2 95.5v9.6M228.7 95.5v9.6M185.9 108.8h68.8v27.1h-68.8zM185.9 100.3h68.9M185.9 119.4h68.8M202.6 119.4v16.5M236.3 119.4v16.5"/>
<path d="M346.7 102.8h15.2M185.9 130.4h68.8M185.9 124.9h68.8M79.1 161.6h20.9M206.7 187.4l2 2M206.7 188.4h2M207.7 188.4v16M211.4 185.1h16M211.4 184.1v2M212.4 184.1l-2 2M227.4 184.1v2M228.4 184.1l-2 2"/>
<path d="M241.8 185.1h1.3M241.8 184.1v2M242.8 184.1l-2 2M243.1 184.1v2M244.1 184.1l-2 2M248.9 188.4h2M248.9 187.4l2 2M249.9 188.4v16M206.7 203.4l2 2M206.7 204.4h2M211.2 209.9h15.8M215.5 217.7h27.9"/>
<path d="M236 209.9h12.6M248.9 204.4h2M248.9 203.4l2 2M227.6 238.6v3.9M228.9 238.6v3.9M254.6 238.6v3.9M255.9 238.6v3.9M345 229.5h67.9v20.4h-67.9zM345 232.8h67.9M345 236h67.9M345 239.3h67.9M351.1 229.5v9.8"/>
<path d="M365.7 229.5v9.8M396.7 229.5v9.8M405.2 229.5v9.8M194.7 243.8h19M195.7 242.3v3.9M198.1 242.3v3.9M210.3 242.3v3.9M212.7 242.3v3.9M214.3 253.2h3.9M214.3 250.1h3.9M216.7 249.1v5.1M226.6 240.1h30.3"/>
<path d="M258.6 247h5.3M260 257.7h3.9M260.8 259h3.1M260.8 245.7h3.1M262.4 244.7v15.3M193.7 263.9h22.6M201.6 274.9h49.3M236.1 267h9.3M295.7 260.1h18.8"/>
<circle cx="75.6" cy="73.4" r="3"/>
<circle cx="75.6" cy="161.6" r="3"/>
<circle cx="292.2" cy="260.1" r="3"/>
</g>
<g fill="none" stroke="#000" stroke-width=".35">
<path d="M228.3 239.4l-1.5 1.5M229.7 239.4l-1.5 1.5M255.4 239.4l-1.5 1.5M256.7 239.4l-1.5 1.5M196.4 243l-1.5 1.5M198.8 243l-1.5 1.5M211 243l-1.5 1.5M213.4 243l-1.5 1.5M215.9 252.5l1.5 1.5M215.9 249.4l1.5 1.5M261.6 258.2l1.5 1.5M261.6 256.9l1.5 1.5"/>
<path d="M261.6 246.2l1.5 1.5M261.6 244.9l1.5 1.5"/>
</g>
<text font-size="4.9" x="346.9" y="13.9">PROJECT -:</text>
<text font-size="4.6" x="347.2" y="20.7">MF FACTORY</text>
<g font-size="4.2">
<text x="80" y="71.7">SECTION</text>
<text x="74.2" y="74.8">2</text>
<text x="80" y="159.8">SECTION</text>
<text x="74.2" y="163">3</text>
<text x="290.8" y="261.5">4</text>
<text x="296.6" y="258.3">3D VIEW</text>
</g>
<g font-size="3.5">
<text x="83.8" y="16.6">1640</text>
<text x="128.3" y="19.8">LENGTH</text>
<text x="59.7" y="24.6">400</text>
<text x="84.5" y="24.6">840</text>
<text x="109.3" y="24.6">400</text>
<text x="128.3" y="27.8">N2</text>
<text x="207.6" y="24.1">Weight Schedule</text>
<text x="55" y="32.6">150</text>
<text x="65.2" y="32.6">370</text>
<text x="84.5" y="32.6">600</text>
<text x="104" y="32.6">370</text>
<text x="114.6" y="32.6">150</text>
<text x="128.3" y="35.8">N4/SHEAR KEY</text>
<text x="199.1" y="32.1">Volume</text>
<text x="233.4" y="32.1">Weight</text>
<text x="346.7" y="35.2">GENERAL NOTES:</text>
<text x="198.7" y="37.7">2.93 m³</text>
<text x="230.6" y="37.7">7330.70 kg</text>
<text x="85.6" y="45.7">MF</text>
<text x="349.6" y="47.3">GRADE OF CONCRETE</text>
<text x="395.5" y="47.3">- M40</text>
<text x="41.5" y="51.3" transform="rotate(-90 41.5 51.3)">100</text>
<text x="209" y="49.9">Insert Schedule</text>
<text x="33.5" y="55.8" transform="rotate(-90 33.5 55.8)">200</text>
<text x="41.5" y="58.8" transform="rotate(-90 41.5 58.8)">100</text>
<text x="187.3" y="58">Ref No.</text>
<text x="214.1" y="58">Type</text>
<text x="240.7" y="58">Count</text>
<text x="349.6" y="54.6">GRADE OF STEEL</text>
<text x="395.5" y="54.6">- Fe500</text>
<text x="191" y="63.5">N1</text>
<text x="206.6" y="63.5">RR-SA-7.5-260</text>
<text x="244.4" y="63.5">2</text>
<text x="349.6" y="62.3">STRIPPING STRENGTH</text>
<text x="395.5" y="62.3">- M20</text>
<text x="190.7" y="69">N2</text>
<text x="207.1" y="69">RR-SA-1.4-160</text>
<text x="244.4" y="69">8</text>
<text x="346.7" y="69.9">COVER</text>
<text x="190.7" y="74.5">N3</text>
<text x="206.6" y="74.5">RR-SA-2.5-200</text>
<text x="244.3" y="74.5">4</text>
<text x="351.8" y="76.8">WALL</text>
<text x="397.8" y="76.8">- 30mm</text>
<text x="190.6" y="80">N4</text>
<text x="203.5" y="80">60 mm dowel tube</text>
<text x="244.3" y="80">4</text>
<text x="351.8" y="83.5">CORBEL</text>
<text x="397.8" y="83.5">- 25mm</text>
<text x="83.8" y="91.1">1640</text>
<text x="128.3" y="94.4">LENGTH/LEDGE</text>
<text x="204.7" y="91.3">Dowel Bar Schedule</text>
<text x="349.6" y="91.6">ALL DIMENSIONS ARE IN MM</text>
<text x="59.7" y="99.1">400</text>
<text x="84.5" y="99.1">840</text>
<text x="109.3" y="99.1">400</text>
<text x="188.6" y="99">Ref.No</text>
<text x="205.2" y="99">Bar Diameter</text>
<text x="237.2" y="99">Count</text>
<text x="55" y="107.1">150</text>
<text x="66.2" y="107.1">410</text>
<text x="86.1" y="107.1">600</text>
<text x="104.7" y="107.1">330</text>
<text x="114.6" y="107.1">150</text>
<text x="128.3" y="102.4">N1</text>
<text x="190.9" y="103.8">N15</text>
<text x="210.1" y="103.8">20 mm</text>
<text x="240.8" y="103.8">4</text>
<text x="346.7" y="102.5">LEGENDS:</text>
<text x="128.3" y="110.4">N15</text>
<text x="349.6" y="110.8">ERECTION MARK</text>
<text x="384.3" y="110.8">-</text>
<text x="54" y="115.1">100</text>
<text x="75.2" y="115.1">T8@200mm c/c</text>
<text x="115.6" y="115.1">100</text>
<text x="128.3" y="118.4">N12</text>
<text x="196.1" y="115.5">U Bar &amp; Projecting Bar Schedule</text>
<text x="349.6" y="119.1">MOULD FACE</text>
<text x="384.2" y="119.1">-</text>
<text x="399.1" y="119.7">MF</text>
<text x="189.1" y="123.5">Ref.No</text>
<text x="209.5" y="123.5">Bar Diameter</text>
<text x="239" y="123.5">Quantity</text>
<text x="36.7" y="130.9" transform="rotate(-90 36.7 130.9)">100</text>
<text x="191.6" y="129.1">N11</text>
<text x="215" y="129.1">8 mm</text>
<text x="243.6" y="129.1">92</text>
<text x="20.7" y="134.3" transform="rotate(-90 20.7 134.3)">200</text>
<text x="28.7" y="134.3" transform="rotate(-90 28.7 134.3)">200</text>
<text x="36.7" y="137.4" transform="rotate(-90 36.7 137.4)">100</text>
<text x="44.7" y="134.3" transform="rotate(-90 44.7 134.3)">200</text>
<text x="191.4" y="134.6">N12</text>
<text x="215" y="134.6">8 mm</text>
<text x="244.5" y="134.6">9</text>
<text x="28.7" y="142.3" transform="rotate(-90 28.7 142.3)">200</text>
<text x="44.7" y="146.7" transform="rotate(-90 44.7 146.7)">420</text>
<text x="186.6" y="152.2">NOTE: FOR REINFORCEMENT DETAILS</text>
<text x="199.1" y="156.2">REFER PW-GF-30</text>
<text x="346.8" y="160.9">CONTRACTOR -:</text>
<text x="359.3" y="167.3">VME Precast Products</text>
<text x="55" y="179.6">70</text>
<text x="60.1" y="179.6">10</text>
<text x="65.3" y="179.6">120</text>
<text x="216.5" y="183.1">300</text>
<text x="240.8" y="183.1">15</text>
<text x="73.1" y="189.9" transform="rotate(-90 73.1 189.9)">40</text>
<text x="135.3" y="189.9" transform="rotate(-45 135.3 189.9)">14</text>
<text x="346.8" y="190.7">STRUCTURAL CONSULTANT -:</text>
<text x="155.2" y="195.8" transform="rotate(-90 155.2 195.8)">10</text>
<text x="357.7" y="197.1">ES STRUCTURAL CONSULTANT</text>
<text x="205.7" y="199.2" transform="rotate(-90 205.7 199.2)">300</text>
<text x="247.9" y="199.2" transform="rotate(-90 247.9 199.2)">300</text>
<text x="140.2" y="206.5">10</text>
<text x="48" y="216.4">TOP NOTCH DETAIL</text>
<text x="122.2" y="216.8">TYPICAL CHAMFER DETAIL</text>
<text x="215.5" y="217.4">RECESS DETAIL</text>
<text x="61.6" y="233.6">40</text>
<text x="139.9" y="238.5">10</text>
<text x="226.3" y="238.4">10</text>
<text x="239" y="238.4">110</text>
<text x="253.4" y="238.4">10</text>
<text x="50.8" y="241.8">400</text>
<text x="61.6" y="241.8">40</text>
<text x="194.9" y="242">10</text>
<text x="202.2" y="242">55</text>
<text x="209.5" y="242">10</text>
<text x="246.2" y="244.9">A</text>
<text x="260.6" y="245.8" transform="rotate(-90 260.6 245.8)">10</text>
<text x="72.2" y="252" transform="rotate(-90 72.2 252)">80</text>
<text x="131" y="248.2" transform="rotate(-90 131 248.2)">10</text>
<text x="80.6" y="257.6" transform="rotate(-90 80.6 257.6)">10</text>
<text x="80.6" y="253" transform="rotate(-90 80.6 253)">60</text>
<text x="131" y="256" transform="rotate(-90 131 256)">20</text>
<text x="151.1" y="256" transform="rotate(-90 151.1 256)">40</text>
<text x="222.5" y="253.6" transform="rotate(-90 222.5 253.6)">25</text>
<text x="266.7" y="254.3" transform="rotate(-90 266.7 254.3)">55</text>
<text x="346" y="254.5">DRAWING TITLE</text>
<text x="374.6" y="254.5">-:</text>
<text x="72.2" y="258.5" transform="rotate(-90 72.2 258.5)">86</text>
<text x="80.6" y="263.9" transform="rotate(-90 80.6 263.9)">130</text>
<text x="131" y="263.2" transform="rotate(-90 131 263.2)">10</text>
<text x="193.7" y="263.5">SECTION A-A</text>
<text x="245.8" y="262.6">A</text>
<text x="260.6" y="261.5" transform="rotate(-90 260.6 261.5)">10</text>
<text x="72.2" y="265.3" transform="rotate(-90 72.2 265.3)">34</text>
<text x="236.1" y="266.6">PLAN</text>
<text x="41" y="270.4">NOTCH DETAIL</text>
<text x="121.1" y="273.7">TYPICAL GROOVE DETAIL</text>
<text x="201.6" y="274.5">TYPICAL SHEAR KEY DETAIL</text>
<text x="75.2" y="276.6" transform="rotate(-90 75.2 276.6)">N11</text>
<text x="83.6" y="282.7" transform="rotate(-90 83.6 282.7)">NOTCH</text>
<text x="404.6" y="288.4">GF</text>
</g>
<text font-size="3.4" x="405.1" y="276.9">A3</text>
<g font-size="3.2">
<text x="348.5" y="260.9">PW-GF-16-MOULD DRAWING</text>
<text x="405.5" y="282.4">1</text>
</g>
<g font-size="3">
<text x="359.3" y="172.9">Arihant Esta, 2g2, 2</text>
<text x="388.8" y="172.9">floor,</text>
<text x="359.3" y="176.2">No.370, Church Road, Mogappair East,</text>
<text x="359.3" y="179.5">Chennai-600037.</text>
<text x="359.3" y="182.8">Tel:+91- 98400 - 41400 / 90802 - 22066</text>
<text x="357.7" y="201.1">B167, 12th cross street, Jawahar Nagar,</text>
<text x="357.7" y="204.4">Palayamkottai, Tirunelveli-627007</text>
<text x="357.7" y="207.8">Cell No: +91 9865803764</text>
<text x="345.1" y="270.9">JOB NO. :</text>
<text x="360.7" y="271.1">ESP24075</text>
<text x="384.8" y="271.4">DRAWN BY:-</text>
<text x="404.8" y="271.4">AR</text>
<text x="345.1" y="276.8">ELEMENT NO. :</text>
<text x="367.7" y="276.8">PW-GF-16</text>
<text x="384.8" y="276.8">SHEET SIZE:-</text>
<text x="345.1" y="282.4">DWG. NO. :</text>
<text x="345.1" y="287.7">SCALE :</text>
<text x="359.7" y="287.7">As indicated</text>
<text x="361.9" y="282.4">PW-GF-16(M2)</text>
<text x="384.8" y="282.4">REV.NO:-</text>
<text x="384.8" y="288">LEVEL. :</text>
</g>
<g font-size="2.8">
<text x="81.8" y="77.8">1 : 25</text>
<text x="81.8" y="166">1 : 25</text>
<text x="211.2" y="209.6">ELEVATION</text>
<text x="236" y="209.6">SECTION</text>
</g>
<g font-size="2.5">
<text x="347.4" y="232">1</text>
<text x="353.6" y="232">26-05-25</text>
<text x="372" y="232">FOR APPROVAL</text>
<text x="345.9" y="238.6">Rev</text>
<text x="347.4" y="235.3">0</text>
<text x="353.6" y="235.3">08-05-25</text>
<text x="355.9" y="238.6">Date</text>
<text x="372" y="235.3">FOR APPROVAL</text>
<text x="375.3" y="238.6">Description</text>
<text x="398.2" y="238.6">Chkd</text>
<text x="406" y="238.6">Appd.</text>
<text x="366" y="245.4">REVISION SCHEDULE</text>
</g>
<g font-size="2.1">
<text x="399.5" y="232.1">PK</text>
<text x="407" y="232.1">PRC</text>
<text x="399.5" y="235.2">PK</text>
<text x="407" y="235.2">PRC</text>
</g>
<text font-size="2" x="385.7" y="172">nd</text>
</svg>
